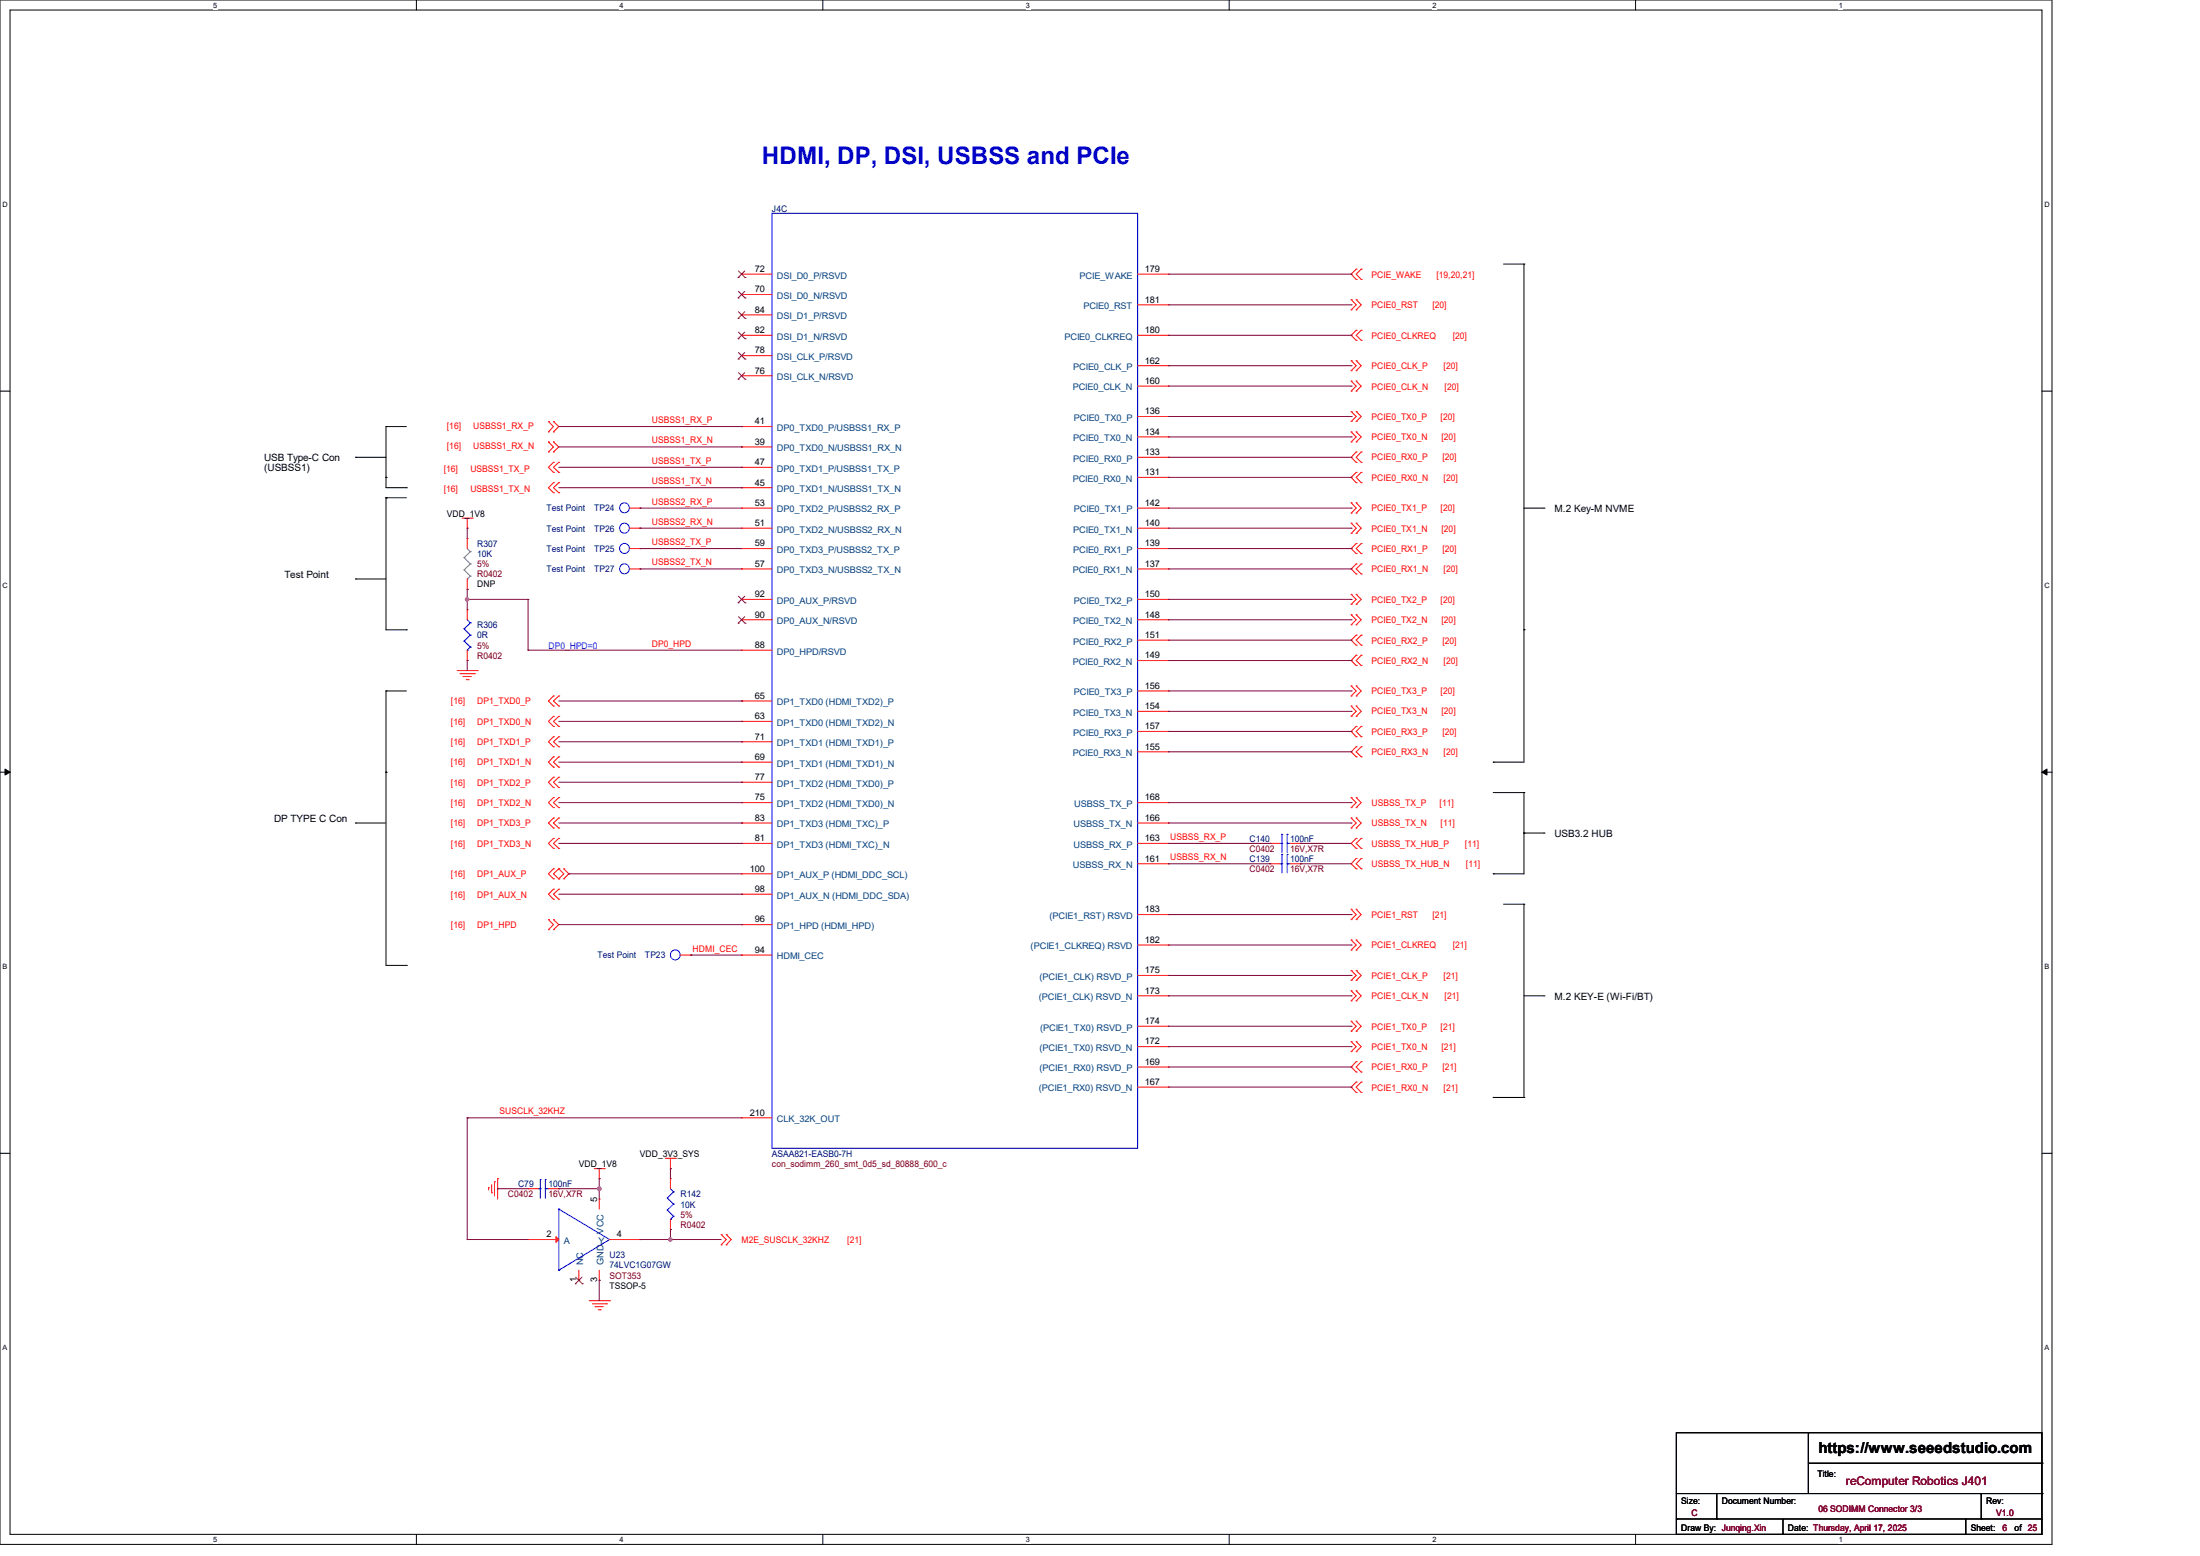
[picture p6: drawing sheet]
<svg xmlns="http://www.w3.org/2000/svg" width="297mm" height="210mm" viewBox="0 0 297 210" stroke-linecap="round" stroke-linejoin="round" font-family="sans-serif">
<path d="M0 0h277v208.4h-277zM1.4 1.4h274.3v205.7h-274.3z" fill="none" stroke="#000" stroke-width=".14"/>
<g fill="#fff">
<path d="M28.8 .1h.5v1.1h-.5z"/>
<path d="M28.8 207.2h.5v1.1h-.5z"/>
</g>
<path d="M56.2 0v1.4M56.2 207.1v1.3" fill="none" stroke="#000" stroke-width=".14"/>
<g fill="#fff">
<path d="M83.7 .1h.5v1.1h-.5z"/>
<path d="M83.7 207.2h.5v1.1h-.5z"/>
</g>
<path d="M111.1 0v1.4M111.1 207.1v1.3" fill="none" stroke="#000" stroke-width=".14"/>
<g fill="#fff">
<path d="M138.5 .1h.6v1.1h-.6z"/>
<path d="M138.5 207.2h.6v1.1h-.6z"/>
</g>
<path d="M165.9 0v1.4M165.9 207.1v1.3" fill="none" stroke="#000" stroke-width=".14"/>
<g fill="#fff">
<path d="M193.4 .1h.5v1.1h-.5z"/>
<path d="M193.4 207.2h.5v1.1h-.5z"/>
</g>
<path d="M220.8 0v1.4M220.8 207.1v1.3" fill="none" stroke="#000" stroke-width=".14"/>
<g fill="#fff">
<path d="M248.2 .1h.6v1.1h-.6z"/>
<path d="M248.2 207.2h.6v1.1h-.6z"/>
<path d="M.3 27.1h.8v1.1h-.8z"/>
<path d="M276 27.1h.7v1.1h-.7z"/>
<path d="M.3 78.5h.8v1.1h-.8z"/>
<path d="M276 78.5h.7v1.1h-.7z"/>
</g>
<path d="M0 52.8h1.4M275.7 52.8h1.3" fill="none" stroke="#000" stroke-width=".14"/>
<g fill="#fff">
<path d="M.3 129.9h.7v1.1h-.7z"/>
<path d="M276 129.9h.6v1.1h-.6z"/>
</g>
<path d="M0 104.2h1.4M275.7 104.2h1.3" fill="none" stroke="#000" stroke-width=".14"/>
<path d="M.7 103.8l.7 .4-.7 .4zM275.7 104.2l.7-.4v.8z" fill="#000" stroke="#000" stroke-width=".14"/>
<g fill="#fff">
<path d="M.3 181.4h.7v1.1h-.7z"/>
<path d="M276 181.4h.6v1.1h-.6z"/>
</g>
<g fill="none" stroke="#000" stroke-width=".14">
<path d="M203 35.6h2.7M205.7 35.6h.1M205.7 35.6v67.3h-4.1M52.1 57.6h.1M52.1 57.6v8.2h2.8M52.1 57.6h2.8M48 78.1h.1M48 61.7h.1M48 78.1h4.1M48 61.7h4.1M52.1 67.2h.1M52.1 64.4h.1"/>
<path d="M52.1 67.2h2.8M52.1 67.2v17.8h2.8M54.9 65.8h.1M205.7 68.6h2.7M208.4 68.6h.1M52.1 93.3h.1M52.1 93.3v37h2.8M52.1 93.3h2.8M54.9 85h.1M205.7 85h.1M48 111.1h.1M48 111.1h4.1"/>
<path d="M52.1 104.2h.1M201.6 102.9h.1M201.6 117.9h.1M201.6 107h4.1M205.7 107h.1M205.7 112.4h.1M205.7 107v10.9h-4.1M205.7 112.4h2.7M208.4 112.4h.1M54.9 130.3h.1M203 122h2.7M205.7 122h.1"/>
<path d="M205.7 122v26.1M205.7 134.4h2.7M208.4 134.4h.1M0 155.7h1.4M201.6 148.1h.1M201.6 148.1h4.1M205.7 148.1h.1M275.7 155.7h1.3M226.3 193.4h49.4v13.7h-49.4zM244.1 193.4h.1M244.1 193.4v8.2M244.1 197.5h31.6"/>
<path d="M275.7 197.5h.1M226.3 205h.1M226.3 205h49.4M226.3 201.6h49.4M231.8 205h.1M231.8 201.6v3.4M240.7 207.1h.1M240.7 205v2.1M265.4 207.1h.1M265.4 205v2.1M267.5 205h.1M267.5 201.6v3.4"/>
<path d="M275.7 201.6h.1"/>
</g>
<g fill="none" stroke="#f00" stroke-width=".14">
<path d="M100.1 37h.1M100.1 39.8h.1M100.1 37h4.1M100.1 39.8h4.1M153.6 37h4.1M157.7 37h.1M183.1 36.3h.1M183.1 37.7h.1M183.1 36.3l-.7 .7 .7 .7M183.8 37.7h.1M183.8 36.3h.1M183.8 36.3l-.7 .7 .7 .7"/>
<path d="M74 56.9h.1M74 58.3h.1M74 59.6h.1M74 56.9l.7 .7-.7 .7M74 59.6l.7 .7-.7 .7M74.7 58.3h.1M74.7 56.9h.1M74.7 59.6h.1M74.7 56.9l.7 .7-.7 .7M74.7 59.6l.7 .7-.7 .7M100.1 42.5h.1M100.1 45.3h.1"/>
<path d="M100.1 48h.1M100.1 50.7h.1M100.1 57.6h.1M100.1 42.5h4.1M100.1 45.3h4.1M100.1 48h4.1M100.1 50.7h4.1M100.1 57.6h4.1M153.6 45.3h4.1M153.6 41.1h4.1M153.6 49.4h4.1M153.6 52.1h4.1"/>
<path d="M153.6 56.2h4.1M153.6 59h4.1M157.7 41.1h.1M157.7 45.3h.1M157.7 49.4h.1M157.7 52.1h.1M157.7 56.2h.1M157.7 59h.1M182.4 40.4h.1M182.4 41.8h.1M182.4 48.7h.1M182.4 50h.1"/>
<path d="M182.4 51.4h.1M182.4 52.8h.1M182.4 55.5h.1M182.4 56.9h.1M182.4 58.3h.1M182.4 59.6h.1M182.4 40.4l.7 .7-.7 .7M182.4 48.7l.7 .7-.7 .6M182.4 51.4l.7 .7-.7 .7M182.4 55.5l.7 .7-.7 .7M182.4 58.3l.7 .7-.7 .6M183.1 40.4h.1"/>
<path d="M183.1 41.8h.1M183.1 44.6h.1M183.1 45.9h.1M183.1 48.7h.1M183.1 50h.1M183.1 51.4h.1M183.1 52.8h.1M183.1 55.5h.1M183.1 56.9h.1M183.1 58.3h.1M183.1 59.6h.1M183.1 40.4l.7 .7-.7 .7"/>
<path d="M183.1 44.6l-.7 .7 .7 .6M183.1 48.7l.7 .7-.7 .6M183.1 51.4l.7 .7-.7 .7M183.1 55.5l.7 .7-.7 .7M183.1 58.3l.7 .7-.7 .6M183.8 45.9h.1M183.8 44.6h.1M183.8 44.6l-.7 .7 .7 .6M62.4 69.9h1.4M63.1 71.3h.1M63.1 72.7h.1M63.1 79.5h.1"/>
<path d="M63.1 69.9v1.4M63.1 72.7v1.3M63.1 78.1v1.4M63.8 69.9h.1M74 61h.1M74.7 61h.1M74.7 62.4h.1M74.7 63.8h.1M74.7 65.2h.1M74.7 66.5h.1M74.7 62.4l-.7 .7 .7 .7M74.7 65.2l-.7 .6 .7 .7"/>
<path d="M75.4 62.4h.1M75.4 63.8h.1M75.4 65.2h.1M75.4 66.5h.1M75.4 62.4l-.7 .7 .7 .7M75.4 65.2l-.7 .6 .7 .7M85 68.6h1.4M85 71.3h1.4M85 74h1.4M85 76.8h1.4M86.4 68.6h.1M86.4 71.3h.1"/>
<path d="M86.4 74h.1M86.4 76.8h.1M100.1 60.3h.1M100.1 63.1h.1M100.1 65.8h.1M100.1 68.6h.1M100.1 71.3h.1M100.1 74h.1M100.1 76.8h.1M100.1 68.6h4.1M100.1 71.3h4.1M100.1 74h4.1"/>
<path d="M100.1 60.3h4.1M100.1 63.1h4.1M100.1 65.8h4.1M100.1 76.8h4.1M153.6 68.6h4.1M153.6 71.3h4.1M153.6 74h4.1M153.6 76.8h4.1M153.6 61.7h4.1M153.6 64.4h4.1M157.7 61.7h.1M157.7 64.4h.1"/>
<path d="M157.7 68.6h.1M157.7 71.3h.1M157.7 74h.1M157.7 76.8h.1M182.4 67.9h.1M182.4 69.3h.1M182.4 70.6h.1M182.4 72h.1M182.4 67.9l.7 .7-.7 .7M182.4 70.6l.7 .7-.7 .7M183.1 61h.1M183.1 62.4h.1"/>
<path d="M183.1 63.8h.1M183.1 65.2h.1M183.1 67.9h.1M183.1 69.3h.1M183.1 70.6h.1M183.1 72h.1M183.1 73.4h.1M183.1 74.7h.1M183.1 76.1h.1M183.1 77.5h.1M183.1 61l-.7 .7 .7 .7M183.1 63.8l-.7 .6 .7 .8"/>
<path d="M183.1 67.9l.7 .7-.7 .7M183.1 70.6l.7 .7-.7 .7M183.1 73.4l-.7 .6 .7 .7M183.1 76.1l-.7 .7 .7 .7M183.8 62.4h.1M183.8 61h.1M183.8 65.2h.1M183.8 63.8h.1M183.8 74.7h.1M183.8 73.4h.1M183.8 77.5h.1M183.8 76.1h.1"/>
<path d="M183.8 61l-.7 .7 .7 .7M183.8 63.8l-.7 .6 .7 .8M183.8 73.4l-.7 .6 .7 .7M183.8 76.1l-.7 .7 .7 .7M61.7 90.5h2.7M62.1 90.9h2M62.5 91.3h.1M62.5 91.3h1.1M62.9 91.7h.3M63.1 82.3h.1M63.1 89.2h.1M63.1 82.3v1.4"/>
<path d="M63.1 87.8v1.4M63.2 91.7h.1M64.1 90.9h.1M64.4 90.5h.1M74.7 93.9h.1M74.7 95.3h.1M74.7 96.7h.1M74.7 98h.1M74.7 99.4h.1M74.7 93.9l-.7 .7 .7 .7M74.7 96.7l-.7 .7 .7 .6M74.7 99.4l-.7 .7 .7 .7"/>
<path d="M75.4 93.9h.1M75.4 95.3h.1M75.4 96.7h.1M75.4 98h.1M75.4 99.4h.1M75.4 93.9l-.7 .7 .7 .7M75.4 96.7l-.7 .7 .7 .6M75.4 99.4l-.7 .7 .7 .7M100.1 80.9h.1M100.1 83.7h.1M100.1 87.8h.1M100.1 94.6h.1"/>
<path d="M100.1 97.4h.1M100.1 80.9h4.1M100.1 83.7h4.1M100.1 87.8h4.1M100.1 94.6h4.1M100.1 97.4h4.1M153.6 80.9h4.1M153.6 83.7h4.1M153.6 86.4h4.1M153.6 89.2h4.1M153.6 93.3h4.1M153.6 96h4.1"/>
<path d="M153.6 98.7h4.1M157.7 80.9h.1M157.7 83.7h.1M157.7 86.4h.1M157.7 89.2h.1M157.7 93.3h.1M157.7 96h.1M157.7 98.7h.1M182.4 80.2h.1M182.4 81.6h.1M182.4 83h.1M182.4 84.3h.1"/>
<path d="M182.4 92.6h.1M182.4 93.9h.1M182.4 95.3h.1M182.4 96.7h.1M182.4 80.2l.7 .7-.7 .7M182.4 83l.7 .7-.7 .6M182.4 92.6l.7 .7-.7 .6M182.4 95.3l.7 .7-.7 .7M183.1 80.2h.1M183.1 81.6h.1M183.1 83h.1M183.1 84.3h.1"/>
<path d="M183.1 92.6h.1M183.1 93.9h.1M183.1 95.3h.1M183.1 96.7h.1M183.1 85.7h.1M183.1 87.1h.1M183.1 88.4h.1M183.1 89.8h.1M183.1 98h.1M183.1 99.4h.1M183.1 80.2l.7 .7-.7 .7M183.1 83l.7 .7-.7 .6"/>
<path d="M183.1 92.6l.7 .7-.7 .6M183.1 95.3l.7 .7-.7 .7M183.1 85.7l-.7 .7 .7 .7M183.1 88.4l-.7 .8 .7 .6M183.1 98l-.7 .7 .7 .7M183.8 87.1h.1M183.8 85.7h.1M183.8 89.8h.1M183.8 88.4h.1M183.8 99.4h.1M183.8 98h.1M183.8 85.7l-.7 .7 .7 .7"/>
<path d="M183.8 88.4l-.7 .8 .7 .6M183.8 98l-.7 .7 .7 .7M74.7 100.8h.1M74.7 102.2h.1M74.7 103.5h.1M74.7 104.9h.1M74.7 106.3h.1M74.7 107.7h.1M74.7 109h.1M74.7 110.4h.1M74.7 111.8h.1M74.7 113.2h.1"/>
<path d="M74.7 114.5h.1M74.7 117.3h.1M74.7 118.6h.1M74.7 102.2l-.7 .7 .7 .6M74.7 104.9l-.7 .7 .7 .7M74.7 107.7l-.7 .6 .7 .7M74.7 110.4l-.7 .7 .7 .7M74.7 113.2l-.7 .6 .7 .7M74.7 117.3l-.7 .6 .7 .7M75.4 100.8h.1M75.4 102.2h.1M75.4 103.5h.1"/>
<path d="M75.4 104.9h.1M75.4 106.3h.1M75.4 107.7h.1M75.4 109h.1M75.4 110.4h.1M75.4 111.8h.1M75.4 113.2h.1M75.4 114.5h.1M75.4 118.6h.1M75.4 117.3h.1M75.4 102.2l-.7 .7 .7 .6M75.4 104.9l-.7 .7 .7 .7"/>
<path d="M75.4 107.7l-.7 .6 .7 .7M75.4 110.4l-.7 .7 .7 .7M75.4 113.2l-.7 .6 .7 .7M75.4 117.3l-.7 .6 .7 .7M75.4 117.3l.7 .6-.7 .7M76.1 117.3h.1M76.1 118.6h.1M76.1 117.3l.7 .6-.7 .7M100.1 100.1h.1M100.1 102.9h.1M100.1 105.6h.1M100.1 108.3h.1"/>
<path d="M100.1 111.1h.1M100.1 113.8h.1M100.1 117.9h.1M100.1 113.8h4.1M100.1 100.1h4.1M100.1 102.9h4.1M100.1 105.6h4.1M100.1 108.3h4.1M100.1 111.1h4.1M100.1 117.9h4.1M153.6 113.8h4.1M153.6 116.6h4.1"/>
<path d="M153.6 108.3h4.1M153.6 111.1h4.1M153.6 101.5h4.1M157.7 101.5h.1M157.7 108.3h.1M157.7 111.1h.1M157.7 113.8h.1M157.7 116.6h.1M171.4 113.8h.1M171.4 116.6h.1M171.4 113.8h1.4M171.4 116.6h1.4"/>
<path d="M174.2 113.8h1.4M174.2 116.6h1.4M175.6 113.8h.1M175.6 116.6h.1M182.4 107.7h.1M182.4 109h.1M182.4 110.4h.1M182.4 111.8h.1M182.4 107.7l.7 .6-.7 .7M182.4 110.4l.7 .7-.7 .7M183.1 107.7h.1M183.1 109h.1"/>
<path d="M183.1 110.4h.1M183.1 111.8h.1M183.1 113.2h.1M183.1 114.5h.1M183.1 115.9h.1M183.1 117.3h.1M183.1 100.8h.1M183.1 102.2h.1M183.1 107.7l.7 .6-.7 .7M183.1 110.4l.7 .7-.7 .7M183.1 113.2l-.7 .6 .7 .7M183.1 115.9l-.7 .7 .7 .7"/>
<path d="M183.1 100.8l-.7 .7 .7 .7M183.8 114.5h.1M183.8 113.2h.1M183.8 117.3h.1M183.8 115.9h.1M183.8 102.2h.1M183.8 100.8h.1M183.8 113.2l-.7 .6 .7 .7M183.8 115.9l-.7 .7 .7 .7M183.8 100.8l-.7 .7 .7 .7M74 125.5h.1M74 124.1h.1"/>
<path d="M74 124.1l.7 .7-.7 .7M74.7 120h.1M74.7 121.4h.1M74.7 124.1h.1M74.7 125.5h.1M74.7 120l-.7 .7 .7 .7M74.7 124.1l.7 .7-.7 .7M75.4 120h.1M75.4 121.4h.1M75.4 120l-.7 .7 .7 .7M91.9 128.9h1.4M93.3 128.9h.1"/>
<path d="M100.1 120.7h.1M100.1 124.8h.1M100.1 128.9h.1M100.1 128.9h4.1M100.1 120.7h4.1M100.1 124.8h4.1M153.6 123.4h4.1M153.6 127.6h4.1M153.6 131.7h4.1M153.6 134.4h4.1M153.6 138.5h4.1M157.7 123.4h.1"/>
<path d="M157.7 127.6h.1M157.7 131.7h.1M157.7 134.4h.1M157.7 138.5h.1M182.4 122.7h.1M182.4 124.1h.1M182.4 126.9h.1M182.4 128.2h.1M182.4 131h.1M182.4 132.3h.1M182.4 133.7h.1M182.4 135.1h.1"/>
<path d="M182.4 137.8h.1M182.4 139.2h.1M182.4 122.7l.7 .7-.7 .7M182.4 126.9l.7 .7-.7 .6M182.4 131l.7 .7-.7 .6M182.4 133.7l.7 .7-.7 .7M182.4 137.8l.7 .7-.7 .7M183.1 122.7h.1M183.1 124.1h.1M183.1 126.9h.1M183.1 128.2h.1M183.1 131h.1"/>
<path d="M183.1 132.3h.1M183.1 133.7h.1M183.1 135.1h.1M183.1 137.8h.1M183.1 139.2h.1M183.1 122.7l.7 .7-.7 .7M183.1 126.9l.7 .7-.7 .6M183.1 131l.7 .7-.7 .6M183.1 133.7l.7 .7-.7 .7M183.1 137.8l.7 .7-.7 .7M66.4 159.9v1.1M66.8 159.5h.1"/>
<path d="M66.8 159.5v1.9M67.2 159.1h.1M67.2 159.1v2.7M80.2 157.7h1.4M80.9 159.1h.1M80.9 157.7v1.4M81.6 157.7h.1M89.8 156.3h1.4M90.5 157.7h.1M90.5 159.1h.1M90.5 156.3v1.4M90.5 159.1v1.3"/>
<path d="M91.2 156.3h.1M100.1 150.9h.1M100.1 150.9h4.1M153.6 141.3h4.1M153.6 144h4.1M153.6 146.7h4.1M157.7 141.3h.1M157.7 144h.1M157.7 146.7h.1M182.4 140.6h.1M182.4 141.9h.1M182.4 140.6l.7 .7-.7 .6"/>
<path d="M183.1 140.6h.1M183.1 141.9h.1M183.1 143.3h.1M183.1 144.7h.1M183.1 146h.1M183.1 147.4h.1M183.1 140.6l.7 .7-.7 .6M183.1 143.3l-.7 .7 .7 .7M183.1 146l-.7 .7 .7 .7M183.8 144.7h.1M183.8 143.3h.1M183.8 147.4h.1"/>
<path d="M183.8 146h.1M183.8 143.3l-.7 .7 .7 .7M183.8 146l-.7 .7 .7 .7M66 160.3h.1M66 160.3v.3M66.4 161h.1M71.3 160.4h.1M71.3 167.3h.1M71.3 160.4h1.4M71.3 167.3h4.1M74 160.4h1.4M75.4 160.4h.1"/>
<path d="M78.1 172.8h.1M78.1 171.4v1.4M79.5 175.6h2.8M80 176h1.9M80.3 176.4h.1M80.3 176.4h1.1M80.8 176.8h.2M80.9 172.8h.1M80.9 161.8h.1M80.9 161.8v1.4M80.9 171.4v1.4M81 176.8h.1"/>
<path d="M81.9 176h.1M82.3 175.6h.1M82.3 167.3h4.1M86.4 167.3h.1M90.5 165.9h.1M90.5 164.6v1.3M97.4 166.6h.1M97.4 168h.1M97.4 166.6l.6 .7-.6 .7M98 166.6h.1M98 168h.1M98 166.6l.7 .7-.7 .7"/>
</g>
<g fill="none" stroke="#00f" stroke-width=".14">
<path d="M104.2 28.8h49.4v126.2h-49.4zM62.7 84.9h.1M62.7 86.5h.1M62.7 84.9l.8 .8M62.7 86.5l.8 .8M63.1 87.8h.1M63.1 83.7l.4 .4M63.5 84.1h.1M63.5 85.7h.1M63.5 87.3h.1M63.5 84.1l-.8 .8M63.5 85.7l-.8 .8"/>
<path d="M63.5 87.3l-.4 .5M172.8 113.8h.3M172.8 116.6h.3M173.1 112.6h.1M173.1 113.8h.1M173.1 115.3h.1M173.1 116.6h.1M173.1 112.6v2.5M173.1 115.3v2.5M173.8 113.8h.1M173.8 112.6h.1M173.8 116.6h.1"/>
<path d="M173.8 115.3h.1M173.8 113.8h.4M173.8 112.6v2.5M173.8 115.3v2.5M173.8 116.6h.4M72.9 159.2h.1M72.9 159.2v2.5M73.6 159.2h.1M73.6 159.2v2.5M72.7 160.4h.2M72.9 160.4h.1M73.6 160.4h.1"/>
<path d="M73.6 160.4h.4M75.4 163.2h.1M75.4 171.4h.1M75.4 163.2l6.9 4.1M75.4 163.2v8.2M82.3 167.3h.1M82.3 167.3l-6.9 4.1M90.1 161.7h.1M90.1 163.3h.1M90.1 161.7l.8 .8M90.1 163.3l.8 .9M90.5 164.6h.1"/>
<path d="M90.5 160.4l.4 .5M90.9 160.9h.1M90.9 162.5h.1M90.9 164.2h.1M90.9 160.9l-.8 .8M90.9 162.5l-.8 .8M90.9 164.2l-.4 .4"/>
<circle cx="84.3" cy="76.8" r=".67"/>
<circle cx="84.3" cy="68.5" r=".67"/>
<circle cx="84.3" cy="74" r=".67"/>
<circle cx="84.3" cy="71.3" r=".67"/>
<circle cx="91.2" cy="128.9" r=".67"/>
</g>
<g fill="none" stroke="#804000" stroke-width=".14">
<path d="M99.7 37.5h.1M99.7 36.6l.9 .9M99.7 39.3l.9 .9M100.5 36.6l-.8 .9M100.5 39.3l-.8 .9M100.6 37.5h.1M99.7 40.2h.1M99.7 43h.1M99.7 45.7h.1M99.7 48.5h.1M99.7 51.2h.1M99.7 42.1l.9 .9"/>
<path d="M99.7 44.8l.9 .9M99.7 47.6l.9 .9M99.7 50.3l.9 .9M100.5 42.1l-.8 .9M100.5 44.8l-.8 .9M100.5 47.6l-.8 .9M100.5 50.3l-.8 .9M100.6 40.2h.1M100.6 43h.1M100.6 45.7h.1M100.6 48.5h.1M100.6 51.2h.1"/>
<path d="M99.7 81.4h.1M99.7 84.1h.1M99.7 80.5l.9 .9M99.7 83.2l.9 .9M100.5 80.5l-.8 .9M100.5 83.2l-.8 .9M100.6 81.4h.1M100.6 84.1h.1M77.7 173.3h.1M77.7 172.4l.9 .9M78.6 172.4l-.9 .9M78.6 173.3h.1"/>
</g>
<path d="M75.1 166.9l.3 .4-.3 .4z" fill="#f00" stroke="#f00" stroke-width=".14"/>
<path d="M62.7 75.3h.1M62.7 76.9h.1M62.7 75.3l.8 .8M62.7 76.9l.8 .9M63.1 78.1h.1M63.1 74l.4 .5M63.5 74.5h.1M63.5 76.1h.1M63.5 77.8h.1M63.5 74.5l-.8 .8M63.5 76.1l-.8 .8M63.5 77.8l-.4 .3" fill="none" stroke="#808080" stroke-width=".14"/>
<g fill="none" stroke="#800040" stroke-width=".14">
<path d="M157.7 37h24.7M182.4 37h.1M75.4 57.6h24.7M100.1 57.6h.1M157.7 41.1h24.7M157.7 45.3h24.7M157.7 49.4h24.7M157.7 52.1h24.7M157.7 56.2h24.7M157.7 59h24.7M182.4 41.1h.1M182.4 45.3h.1"/>
<path d="M182.4 49.4h.1M182.4 52.1h.1M182.4 56.2h.1M182.4 59h.1M63.1 71.3h.1M63.1 79.5h.1M63.1 71.3v1.4M63.1 79.5v2.8M75.4 60.3h24.7M75.4 63.1h24.7M75.4 65.8h24.7M86.4 71.3h.1"/>
<path d="M86.4 76.8h.1M86.4 68.6h.1M86.4 74h.1M86.4 68.6h13.7M86.4 71.3h13.7M86.4 74h13.7M86.4 76.8h13.7M100.1 60.3h.1M100.1 63.1h.1M100.1 65.8h.1M157.7 61.7h24.7M157.7 64.4h24.7"/>
<path d="M157.7 68.6h24.7M157.7 71.3h24.7M157.7 74h24.7M157.7 76.8h24.7M182.4 61.7h.1M182.4 64.4h.1M182.4 68.6h.1M182.4 71.3h.1M182.4 74h.1M182.4 76.8h.1M63.1 89.2h.1M63.1 80.9h.1"/>
<path d="M63.1 80.9h8.2M63.1 89.2v1.3M71.3 87.8h.1M71.3 80.9h.1M71.3 87.8h28.8M71.3 80.9v6.9M75.4 94.6h24.7M75.4 97.4h24.7M100.1 94.6h.1M100.1 97.4h.1M157.7 80.9h24.7M157.7 83.7h24.7"/>
<path d="M157.7 86.4h24.7M157.7 89.2h24.7M157.7 93.3h24.7M157.7 96h24.7M157.7 98.7h24.7M182.4 80.9h.1M182.4 83.7h.1M182.4 86.4h.1M182.4 89.2h.1M182.4 93.3h.1M182.4 96h.1M182.4 98.7h.1"/>
<path d="M75.4 108.3h24.7M75.4 111.1h24.7M75.4 113.8h24.7M75.4 100.1h24.7M75.4 102.9h24.7M75.4 105.6h24.7M76.8 117.9h.1M76.8 117.9h23.3M100.1 100.1h.1M100.1 102.9h.1M100.1 105.6h.1M100.1 108.3h.1"/>
<path d="M100.1 111.1h.1M100.1 113.8h.1M157.7 101.5h24.7M157.7 108.3h24.7M157.7 111.1h24.7M157.7 113.8h13.7M157.7 116.6h13.7M171.4 113.8h.1M171.4 116.6h.1M175.6 113.8h.1M175.6 116.6h.1M175.6 113.8h6.8"/>
<path d="M175.6 116.6h6.8M182.4 101.5h.1M182.4 108.3h.1M182.4 111.1h.1M75.4 120.7h24.7M75.4 124.8h24.7M93.3 128.9h.1M93.3 128.9h6.8M100.1 120.7h.1M100.1 124.8h.1M157.7 123.4h24.7M157.7 127.6h24.7"/>
<path d="M157.7 131.7h24.7M157.7 134.4h24.7M157.7 138.5h24.7M182.4 123.4h.1M182.4 127.6h.1M182.4 131.7h.1M182.4 134.4h.1M182.4 138.5h.1M63.1 150.9h.1M63.1 150.9h37M63.1 150.9v16.4M80.9 159.1h.1"/>
<path d="M80.9 159.1v2.7M90.5 157.7h.1M90.5 157.7v1.4M157.7 141.3h24.7M157.7 144h24.7M157.7 146.7h24.7M182.4 141.3h.1M182.4 144h.1M182.4 146.7h.1M63.1 167.3h.1M63.1 167.3h8.2M67.2 160.4h.1"/>
<path d="M67.2 160.4h4.1M75.4 160.4h.1M75.4 160.4h5.5M80.9 160.4h.1M80.9 172.8h.1M80.9 172.8v2.8M86.4 167.3h.1M86.4 167.3h11M90.5 165.9h.1M90.5 167.3h.1M90.5 165.9v1.4"/>
</g>
<g fill="#f0f" stroke="#f0f" stroke-width=".14">
<circle cx="80.9" cy="160.4" r=".25"/>
<circle cx="90.5" cy="167.3" r=".23"/>
<circle cx="63.1" cy="80.9" r=".23"/>
</g>
<text font-size="3.3" fill="#00f" x="102.9" y="22.2">HDMI, DP, DSI, USBSS and PCIe</text>
<text font-size="2" x="245.5" y="196.1">https://www.seeedstudio.com</text>
<text font-size="1.6" fill="#800000" x="249.2" y="200.4">reComputer Robotics J401</text>
<g font-size="1.4">
<text x="35.6" y="62.2">USB Type-C Con</text>
<text x="35.6" y="63.6">(USBSS1)</text>
<text x="209.8" y="69.1">M.2 Key-M NVME</text>
<text x="38.4" y="78">Test Point</text>
<text x="37" y="111">DP TYPE C Con</text>
<text x="209.8" y="113">USB3.2 HUB</text>
<text x="209.8" y="135">M.2 KEY-E (Wi-Fi/BT)</text>
</g>
<g font-size="1.2" fill="#000080">
<text x="104.2" y="28.6">J4C</text>
<text x="73.8" y="69">Test Point</text>
<text x="73.8" y="71.8">Test Point</text>
<text x="80.2" y="69">TP24</text>
<text x="80.2" y="71.8">TP26</text>
<text x="64.4" y="73.8">R307</text>
<text x="64.4" y="75.2">10K</text>
<text x="73.8" y="74.5">Test Point</text>
<text x="73.8" y="77.3">Test Point</text>
<text x="80.2" y="74.5">TP25</text>
<text x="80.2" y="77.3">TP27</text>
<text x="64.4" y="84.8">R306</text>
<text x="64.4" y="86.1">0R</text>
<text x="168.7" y="113.6">C140</text>
<text x="174.2" y="113.6">100nF</text>
<text x="168.7" y="116.3">C139</text>
<text x="174.2" y="116.3">100nF</text>
<text x="80.6" y="129.4">Test Point</text>
<text x="87.1" y="129.4">TP23</text>
<text x="69.9" y="160.2">C79</text>
<text x="74" y="160.2">100nF</text>
<text x="91.9" y="161.6">R142</text>
<text x="104.2" y="156.1">ASAA821-EASB0-7H</text>
<text x="91.9" y="163">10K</text>
<text x="82.3" y="169.8">U23</text>
<text x="82.3" y="171.2">74LVC1G07GW</text>
</g>
<g font-size="1.2">
<text x="101.9" y="36.7">72</text>
<text x="101.9" y="39.5">70</text>
<text x="154.6" y="36.7">179</text>
<text x="154.6" y="40.9">181</text>
<text x="101.9" y="42.2">84</text>
<text x="101.9" y="45">82</text>
<text x="101.9" y="47.7">78</text>
<text x="154.6" y="45">180</text>
<text x="101.9" y="50.4">76</text>
<text x="154.6" y="49.1">162</text>
<text x="154.6" y="51.8">160</text>
<text x="101.9" y="57.3">41</text>
<text x="154.6" y="55.9">136</text>
<text x="154.6" y="58.7">134</text>
<text x="101.9" y="60">39</text>
<text x="101.9" y="62.8">47</text>
<text x="101.9" y="65.5">45</text>
<text x="154.6" y="61.4">133</text>
<text x="154.6" y="64.1">131</text>
<text x="60.3" y="69.7">VDD_1V8</text>
<text x="101.9" y="68.3">53</text>
<text x="101.9" y="71">51</text>
<text x="154.6" y="68.3">142</text>
<text x="154.6" y="71">140</text>
<text x="101.9" y="73.7">59</text>
<text x="101.9" y="76.5">57</text>
<text x="154.6" y="73.7">139</text>
<text x="154.6" y="76.5">137</text>
<text x="64.4" y="79.3">DNP</text>
<text x="101.9" y="80.6">92</text>
<text x="101.9" y="83.4">90</text>
<text x="154.6" y="80.6">150</text>
<text x="154.6" y="83.4">148</text>
<text x="101.9" y="87.5">88</text>
<text x="154.6" y="86.1">151</text>
<text x="154.6" y="88.9">149</text>
<text x="101.9" y="94.3">65</text>
<text x="154.6" y="93">156</text>
<text x="154.6" y="95.7">154</text>
<text x="101.9" y="97.1">63</text>
<text x="101.9" y="99.8">71</text>
<text x="154.6" y="98.4">157</text>
<text x="154.6" y="101.2">155</text>
<text x="101.9" y="102.6">69</text>
<text x="101.9" y="105.3">77</text>
<text x="101.9" y="108">75</text>
<text x="101.9" y="110.8">83</text>
<text x="101.9" y="113.5">81</text>
<text x="154.6" y="108">168</text>
<text x="154.6" y="110.8">166</text>
<text x="154.6" y="113.5">163</text>
<text x="101.2" y="117.6">100</text>
<text x="154.6" y="116.3">161</text>
<text x="101.9" y="120.4">98</text>
<text x="101.9" y="124.5">96</text>
<text x="154.6" y="123.1">183</text>
<text x="101.9" y="128.6">94</text>
<text x="154.6" y="127.3">182</text>
<text x="154.6" y="131.4">175</text>
<text x="154.6" y="134.1">173</text>
<text x="154.6" y="138.2">174</text>
<text x="154.6" y="141">172</text>
<text x="154.6" y="143.7">169</text>
<text x="154.6" y="146.4">167</text>
<text x="101.2" y="150.6">210</text>
<text x="78.1" y="157.5">VDD_1V8</text>
<text x="86.4" y="156.1">VDD_3V3_SYS</text>
<text x="73.8" y="167">2</text>
<text x="80.6" y="162.2" transform="rotate(-90 80.6 162.2)">5</text>
<text x="83.3" y="167">4</text>
<text x="77.9" y="173.1" transform="rotate(-90 77.9 173.1)">1</text>
<text x="80.6" y="173.1" transform="rotate(-90 80.6 173.1)">3</text>
<text x="82.3" y="173.9">TSSOP-5</text>
<text x="227" y="203">Size:</text>
<text x="232.5" y="203">Document Number:</text>
<text x="245.4" y="199.3">Title:</text>
<text x="268.1" y="203">Rev:</text>
<text x="227" y="206.6">Draw By: Junqing.Xin</text>
<text x="241.4" y="206.6">Date: Thursday, April 17, 2025</text>
<text x="266.1" y="206.6">Sheet:</text>
<text x="272" y="206.6">of 25</text>
</g>
<g font-size="1.2" fill="#004080">
<text x="104.9" y="37.6">DSI_D0_P/RSVD</text>
<text x="104.9" y="40.3">DSI_D0_N/RSVD</text>
<text x="145.7" y="37.6">PCIE_WAKE</text>
<text x="146.3" y="41.7">PCIE0_RST</text>
<text x="104.9" y="43.1">DSI_D1_P/RSVD</text>
<text x="104.9" y="45.8">DSI_D1_N/RSVD</text>
<text x="143.7" y="45.8">PCIE0_CLKREQ</text>
<text x="104.9" y="48.6">DSI_CLK_P/RSVD</text>
<text x="104.9" y="51.3">DSI_CLK_N/RSVD</text>
<text x="144.8" y="52.7">PCIE0_CLK_N</text>
<text x="144.9" y="50">PCIE0_CLK_P</text>
<text x="104.9" y="58.2">DP0_TXD0_P/USBSS1_RX_P</text>
<text x="144.9" y="59.6">PCIE0_TX0_N</text>
<text x="145" y="56.8">PCIE0_TX0_P</text>
<text x="104.9" y="60.9">DP0_TXD0_N/USBSS1_RX_N</text>
<text x="104.9" y="63.7">DP0_TXD1_P/USBSS1_TX_P</text>
<text x="144.8" y="65">PCIE0_RX0_N</text>
<text x="144.9" y="62.3">PCIE0_RX0_P</text>
<text x="104.9" y="66.4">DP0_TXD1_N/USBSS1_TX_N</text>
<text x="104.9" y="69.2">DP0_TXD2_P/USBSS2_RX_P</text>
<text x="104.9" y="71.9">DP0_TXD2_N/USBSS2_RX_N</text>
<text x="144.9" y="71.9">PCIE0_TX1_N</text>
<text x="145" y="69.2">PCIE0_TX1_P</text>
<text x="104.9" y="74.6">DP0_TXD3_P/USBSS2_TX_P</text>
<text x="104.9" y="77.4">DP0_TXD3_N/USBSS2_TX_N</text>
<text x="144.8" y="77.4">PCIE0_RX1_N</text>
<text x="144.9" y="74.6">PCIE0_RX1_P</text>
<text x="104.9" y="81.5">DP0_AUX_P/RSVD</text>
<text x="145" y="81.5">PCIE0_TX2_P</text>
<text x="104.9" y="84.2">DP0_AUX_N/RSVD</text>
<text x="104.9" y="88.3">DP0_HPD/RSVD</text>
<text x="144.8" y="89.7">PCIE0_RX2_N</text>
<text x="144.9" y="84.2">PCIE0_TX2_N</text>
<text x="144.9" y="87">PCIE0_RX2_P</text>
<text x="104.9" y="95.2">DP1_TXD0 (HDMI_TXD2)_P</text>
<text x="145" y="93.9">PCIE0_TX3_P</text>
<text x="104.9" y="98">DP1_TXD0 (HDMI_TXD2)_N</text>
<text x="104.9" y="100.7">DP1_TXD1 (HDMI_TXD1)_P</text>
<text x="144.9" y="96.6">PCIE0_TX3_N</text>
<text x="144.9" y="99.3">PCIE0_RX3_P</text>
<text x="104.9" y="103.5">DP1_TXD1 (HDMI_TXD1)_N</text>
<text x="104.9" y="106.2">DP1_TXD2 (HDMI_TXD0)_P</text>
<text x="144.8" y="102.1">PCIE0_RX3_N</text>
<text x="104.9" y="108.9">DP1_TXD2 (HDMI_TXD0)_N</text>
<text x="104.9" y="111.7">DP1_TXD3 (HDMI_TXC)_P</text>
<text x="144.9" y="111.7">USBSS_TX_N</text>
<text x="145" y="108.9">USBSS_TX_P</text>
<text x="104.9" y="114.4">DP1_TXD3 (HDMI_TXC)_N</text>
<text x="104.9" y="118.5">DP1_AUX_P (HDMI_DDC_SCL)</text>
<text x="144.9" y="117.2">USBSS_RX_N</text>
<text x="144.9" y="114.4">USBSS_RX_P</text>
<text x="104.9" y="121.3">DP1_AUX_N (HDMI_DDC_SDA)</text>
<text x="104.9" y="125.4">DP1_HPD (HDMI_HPD)</text>
<text x="141.7" y="124">(PCIE1_RST) RSVD</text>
<text x="104.9" y="129.5">HDMI_CEC</text>
<text x="139.1" y="128.1">(PCIE1_CLKREQ) RSVD</text>
<text x="140.2" y="135">(PCIE1_CLK) RSVD_N</text>
<text x="140.3" y="132.2">(PCIE1_CLK) RSVD_P</text>
<text x="140.3" y="141.9">(PCIE1_TX0) RSVD_N</text>
<text x="140.4" y="139.1">(PCIE1_TX0) RSVD_P</text>
<text x="140.2" y="147.3">(PCIE1_RX0) RSVD_N</text>
<text x="140.3" y="144.6">(PCIE1_RX0) RSVD_P</text>
<text x="104.9" y="151.5">CLK_32K_OUT</text>
<text x="76.1" y="167.9">A</text>
<text x="80.8" y="167.9">Y</text>
<text x="81.5" y="166.5" transform="rotate(-90 81.5 166.5)">VCC</text>
<text x="78.7" y="170.8" transform="rotate(-90 78.7 170.8)">NC</text>
<text x="81.5" y="170.8" transform="rotate(-90 81.5 170.8)">GND</text>
</g>
<g font-size="1.2" fill="#f00">
<text x="185.2" y="37.5">PCIE_WAKE</text>
<text x="185.2" y="41.6">PCIE0_RST</text>
<text x="193.4" y="41.6">[20]</text>
<text x="193.9" y="37.5">[19,20,21]</text>
<text x="185.2" y="45.7">PCIE0_CLKREQ</text>
<text x="196.1" y="45.7">[20]</text>
<text x="185.2" y="49.8">PCIE0_CLK_P</text>
<text x="185.2" y="52.6">PCIE0_CLK_N</text>
<text x="194.9" y="49.8">[20]</text>
<text x="195" y="52.6">[20]</text>
<text x="60.3" y="57.9">[16]</text>
<text x="63.9" y="57.9">USBSS1_RX_P</text>
<text x="88" y="57.1">USBSS1_RX_P</text>
<text x="88" y="59.9">USBSS1_RX_N</text>
<text x="185.2" y="56.7">PCIE0_TX0_P</text>
<text x="185.2" y="59.4">PCIE0_TX0_N</text>
<text x="194.5" y="56.7">[20]</text>
<text x="194.6" y="59.4">[20]</text>
<text x="59.9" y="63.7">[16]</text>
<text x="60.3" y="60.7">[16]</text>
<text x="63.5" y="63.7">USBSS1_TX_P</text>
<text x="63.9" y="60.7">USBSS1_RX_N</text>
<text x="88" y="62.6">USBSS1_TX_P</text>
<text x="88" y="65.4">USBSS1_TX_N</text>
<text x="185.2" y="62.1">PCIE0_RX0_P</text>
<text x="185.2" y="64.9">PCIE0_RX0_N</text>
<text x="194.7" y="62.1">[20]</text>
<text x="194.9" y="64.9">[20]</text>
<text x="59.9" y="66.4">[16]</text>
<text x="63.5" y="66.4">USBSS1_TX_N</text>
<text x="88" y="70.8">USBSS2_RX_N</text>
<text x="88" y="68.1">USBSS2_RX_P</text>
<text x="185.2" y="69">PCIE0_TX1_P</text>
<text x="185.2" y="71.8">PCIE0_TX1_N</text>
<text x="194.5" y="69">[20]</text>
<text x="194.6" y="71.8">[20]</text>
<text x="88" y="76.3">USBSS2_TX_N</text>
<text x="88" y="73.6">USBSS2_TX_P</text>
<text x="185.2" y="74.5">PCIE0_RX1_P</text>
<text x="185.2" y="77.3">PCIE0_RX1_N</text>
<text x="194.7" y="74.5">[20]</text>
<text x="194.9" y="77.3">[20]</text>
<text x="185.2" y="81.4">PCIE0_TX2_P</text>
<text x="194.5" y="81.4">[20]</text>
<text x="88" y="87.3">DP0_HPD</text>
<text x="185.2" y="84.1">PCIE0_TX2_N</text>
<text x="185.2" y="86.9">PCIE0_RX2_P</text>
<text x="185.2" y="89.6">PCIE0_RX2_N</text>
<text x="194.6" y="84.1">[20]</text>
<text x="194.7" y="86.9">[20]</text>
<text x="194.9" y="89.6">[20]</text>
<text x="60.9" y="95.1">[16]</text>
<text x="64.4" y="95.1">DP1_TXD0_P</text>
<text x="185.2" y="93.7">PCIE0_TX3_P</text>
<text x="194.5" y="93.7">[20]</text>
<text x="60.9" y="97.8">[16]</text>
<text x="60.9" y="100.6">[16]</text>
<text x="64.4" y="97.8">DP1_TXD0_N</text>
<text x="64.4" y="100.6">DP1_TXD1_P</text>
<text x="185.2" y="96.4">PCIE0_TX3_N</text>
<text x="185.2" y="99.2">PCIE0_RX3_P</text>
<text x="185.2" y="101.9">PCIE0_RX3_N</text>
<text x="194.6" y="96.4">[20]</text>
<text x="194.7" y="99.2">[20]</text>
<text x="194.9" y="101.9">[20]</text>
<text x="60.9" y="103.3">[16]</text>
<text x="60.9" y="106">[16]</text>
<text x="64.4" y="103.3">DP1_TXD1_N</text>
<text x="64.4" y="106">DP1_TXD2_P</text>
<text x="60.9" y="108.8">[16]</text>
<text x="60.9" y="111.5">[16]</text>
<text x="64.4" y="108.8">DP1_TXD2_N</text>
<text x="64.4" y="111.5">DP1_TXD3_P</text>
<text x="158" y="113.4">USBSS_RX_P</text>
<text x="185.2" y="108.8">USBSS_TX_P</text>
<text x="185.2" y="111.5">USBSS_TX_N</text>
<text x="194.3" y="108.8">[11]</text>
<text x="194.5" y="111.5">[11]</text>
<text x="60.9" y="114.3">[16]</text>
<text x="60.9" y="118.4">[16]</text>
<text x="64.4" y="114.3">DP1_TXD3_N</text>
<text x="64.4" y="118.4">DP1_AUX_P</text>
<text x="158" y="116.1">USBSS_RX_N</text>
<text x="185.2" y="114.3">USBSS_TX_HUB_P</text>
<text x="185.2" y="117">USBSS_TX_HUB_N</text>
<text x="197.8" y="114.3">[11]</text>
<text x="197.9" y="117">[11]</text>
<text x="60.9" y="121.2">[16]</text>
<text x="60.9" y="125.3">[16]</text>
<text x="64.4" y="121.2">DP1_AUX_N</text>
<text x="64.4" y="125.3">DP1_HPD</text>
<text x="185.2" y="123.9">PCIE1_RST</text>
<text x="193.4" y="123.9">[21]</text>
<text x="93.5" y="128.4">HDMI_CEC</text>
<text x="185.2" y="128">PCIE1_CLKREQ</text>
<text x="196.1" y="128">[21]</text>
<text x="185.2" y="132.1">PCIE1_CLK_P</text>
<text x="185.2" y="134.9">PCIE1_CLK_N</text>
<text x="194.9" y="132.1">[21]</text>
<text x="195" y="134.9">[21]</text>
<text x="185.2" y="139">PCIE1_TX0_P</text>
<text x="185.2" y="141.7">PCIE1_TX0_N</text>
<text x="194.5" y="139">[21]</text>
<text x="194.6" y="141.7">[21]</text>
<text x="185.2" y="144.4">PCIE1_RX0_P</text>
<text x="185.2" y="147.2">PCIE1_RX0_N</text>
<text x="194.7" y="144.4">[21]</text>
<text x="194.9" y="147.2">[21]</text>
<text x="67.4" y="150.4">SUSCLK_32KHZ</text>
<text x="100.1" y="167.8">M2E_SUSCLK_32KHZ</text>
<text x="114.4" y="167.8">[21]</text>
</g>
<g font-size="1.2" fill="#800000">
<text x="64.4" y="76.6">5%</text>
<text x="64.4" y="77.9">R0402</text>
<text x="64.4" y="87.5">5%</text>
<text x="64.4" y="88.9">R0402</text>
<text x="168.7" y="115">C0402</text>
<text x="168.7" y="117.7">C0402</text>
<text x="174.2" y="115">16V,X7R</text>
<text x="174.2" y="117.7">16V,X7R</text>
<text x="68.6" y="161.6">C0402</text>
<text x="74" y="161.6">16V,X7R</text>
<text x="104.2" y="157.5">con_sodimm_260_smt_0d5_sd_80888_600_c</text>
<text x="91.9" y="164.3">5%</text>
<text x="91.9" y="165.7">R0402</text>
<text x="82.3" y="172.6">SOT353</text>
<text x="228.3" y="204.6">C</text>
<text x="245.5" y="204.1">06 SODIMM Connector 3/3</text>
<text x="269.5" y="204.6">V1.0</text>
<text x="270.3" y="206.6">6</text>
</g>
<text font-size="1.2" fill="#00f" x="74" y="87.5">DP0_HPD=0</text>
<g font-size="1">
<text x="28.8" y="1">5</text>
<text x="83.7" y="1">4</text>
<text x="138.5" y="1">3</text>
<text x="193.4" y="1">2</text>
<text x="248.2" y="1">1</text>
<text x=".3" y="27.9">D</text>
<text x="276" y="27.9">D</text>
<text x=".3" y="79.4">C</text>
<text x="276" y="79.4">C</text>
<text x=".3" y="130.8">B</text>
<text x="276" y="130.8">B</text>
<text x=".3" y="182.2">A</text>
<text x="276" y="182.2">A</text>
<text x="28.8" y="208.1">5</text>
<text x="83.7" y="208.1">4</text>
<text x="138.5" y="208.1">3</text>
<text x="193.4" y="208.1">2</text>
<text x="248.2" y="208.1">1</text>
</g>
</svg>
